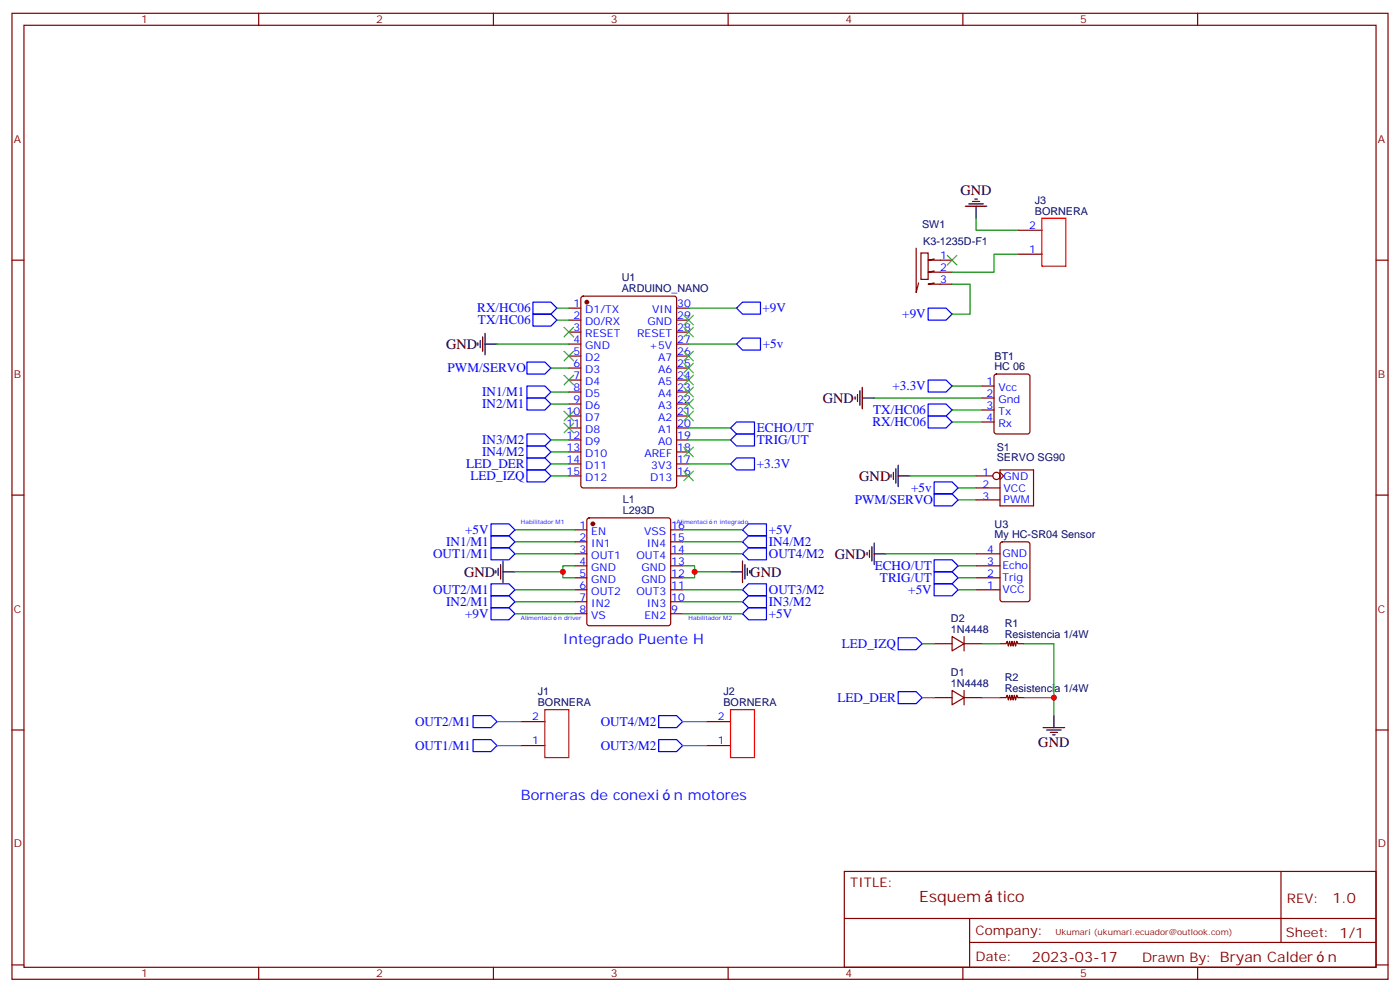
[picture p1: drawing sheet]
<svg xmlns="http://www.w3.org/2000/svg" width="412mm" height="292mm" viewBox="0 0 412 292" stroke-linecap="round" stroke-linejoin="round" font-family="sans-serif">
<g fill="none" stroke="#870000" stroke-width=".35">
<path d="M3.5 3.9h405.4v284.4h-405.4zM7.1 7.4h398.2v277.3h-398.2zM76.2 3.9v3.5M145.3 3.9v3.5M214.5 3.9v3.5M283.6 3.9v3.5M352.8 3.9v3.5M3.5 76.6h3.6M269.9 73.1v13l.7-2.8M271.3 74.5h2.1v7.7h-2.1zM275.2 76.2l-1.8 .4h7.1M275.2 79.8l-1.8 .3h7.1"/>
<path d="M299.9 74.8h7M299.9 67.8h7M405.3 76.6h3.6M167.6 90.7h3.5M167.6 94.2h3.5M167.6 97.8h3.5M171.3 87.4l.5-.2h26.8l.7 .4v55.3l-.4 .7h-27.1l-.6-.4-.1-55.3zM199.3 90.7h3.5M199.3 94.2h3.5M199.3 97.8h3.5M275.2 83.3l-1.8 .3h7.1M167.6 101.3h3.5"/>
<path d="M167.6 104.8h3.5M167.6 108.3h3.5M167.6 111.9h3.5M167.6 115.4h3.5M167.6 118.9h3.5M199.3 101.3h3.5M199.3 104.8h3.5M199.3 108.3h3.5M199.3 111.9h3.5M199.3 115.4h3.5M199.3 118.9h3.5M289.3 113.6h3.5"/>
<path d="M289.3 117.2h3.5M293 110.3l.5-.2h9.2l.6 .4 .1 16.5-.5 .7h-9.4l-.6-.4-.1-16.5zM167.6 122.4h3.5M167.6 126h3.5M167.6 129.5h3.5M167.6 133h3.5M167.6 136.6h3.5M199.3 122.4h3.5M199.3 126h3.5M199.3 129.5h3.5M199.3 133h3.5M199.3 136.6h3.5"/>
<path d="M289.3 120.7h3.5M289.3 124.2h3.5M294.6 139l1 1.1-1 1M294.6 138.3h9.8v10.6h-9.8zM3.5 145.7h3.6M167.6 140.1h3.5M169.3 156h3.6M169.3 159.5h3.6M173.1 152.6l.5-.2h23.2l.5 .2 .3 .5v30.4l-.3 .5-.5 .2h-23.2l-.5-.2-.2-.5v-30.4zM197.6 156h3.5M197.6 159.5h3.5M199.3 140.1h3.5"/>
<path d="M287.5 140.1h5M287.5 143.6h7.1M287.5 147.1h7.1M294.8 159.7l.5-.2h7.4l.6 .4 .1 16.5-.5 .7h-7.6l-.7-.4v-16.5zM405.3 145.7h3.6M169.3 163h3.6M169.3 166.5h3.6M169.3 170.1h3.6M169.3 173.6h3.6M169.3 177.1h3.6M197.6 163h3.5M197.6 166.5h3.5"/>
<path d="M197.6 170.1h3.5M197.6 173.6h3.5M197.6 177.1h3.5M287.5 163h7.1M287.5 166.5h7.1M287.5 170.1h7.1M287.5 173.6h7.1M169.3 180.7h3.6M197.6 180.7h3.5M275.2 189.5h5.3M280.5 187.4l3.5 2.1-3.5 2.1zM284 187.4v4.2"/>
<path d="M284 189.5h5.3M294.6 189.5h1.7l.4-.7 .3 1.4 .4-1.4 .3 1.4 .4-1.4 .3 1.4 .4-1.4 .4 1.4 .3-1.4 .4 .7h1.7M3.5 214.9h3.6M153.5 219.5h7M153.5 212.4h7M208.1 219.5h7.1M208.1 212.4h7.1M275.2 205.4h5.3M280.5 203.2l3.5 2.2-3.5 2.1zM284 203.2v4.3M284 205.4h5.3M294.6 205.4h1.7l.4-.8 .3 1.5 .4-1.5 .3 1.5 .4-1.5 .3 1.5 .4-1.5 .4 1.5 .3-1.5 .4 .8h1.7"/>
<path d="M405.3 214.9h3.6M248.7 256.5h156.6v28.2h-156.6zM377.3 256.5v20.9M248.7 270.4h156.5M285.6 277.4h119.6M285.6 270.4v14.1M3.5 284h3.6M76.2 284.7v3.6M145.3 284.7v3.6M214.5 284.7v3.6M283.6 284.7v3.6M352.8 284.7v3.6"/>
<path d="M405.3 284h3.6"/>
<circle cx="293.5" cy="140.1" r="1.06"/>
</g>
<g fill="#870000" stroke="#870000" stroke-width=".35">
<circle cx="172.9" cy="88.9" r=".53"/>
<circle cx="174.6" cy="154.2" r=".53"/>
</g>
<g fill="none" stroke="#000" stroke-width=".35">
<path d="M286.5 59.3h2.1M287.2 58.6h.7M284.3 60.7h6.4M285.4 60h4.2M287.5 60.7v3.5M142.2 99.2v4.2M142.9 98.1v6.4M140.8 100.9v.7M141.5 100.2v2.1M142.9 101.3h3.5M251.9 116.8v.7M252.6 116.1v2.1"/>
<path d="M253.3 115v4.3M254 117.2h3.5M254 114v6.3M262.5 139.7v.7M263.2 139v2.1M263.9 138v4.2M264.6 136.9v6.4M257.5 159.8v6.4M264.6 140.1h3.5M146 168v.7M146.8 167.3v2.1M147.5 166.2v4.2"/>
<path d="M148.2 168.3h3.5M148.2 165.1v6.4M215.2 168.3h3.5M218.7 165.1v6.4M219.4 166.2v4.2M220.1 167.3v2.1M220.8 168v.7M255.4 162.7v.7M256.1 162v2.1M256.8 160.9v4.2M257.5 163h3.6M307.3 214.2h6.3"/>
<path d="M308.3 214.9h4.3M309.4 215.6h2.1M310.1 216.3h.7M310.4 210.6v3.6"/>
</g>
<g fill="none" stroke="#00f" stroke-width=".35">
<path d="M157 88.9h5.3l1.7 1.8-1.7 1.8h-5.3zM157 92.5h5.3l1.7 1.7-1.7 1.8h-5.3zM217 90.7l1.7-1.8h5.3v3.6h-5.3zM273.4 90.7h5.3l1.8 1.8-1.8 1.7h-5.3zM155.2 113.6h5.3l1.8 1.8-1.8 1.8h-5.3zM155.2 117.2h5.3l1.8 1.7-1.8 1.8h-5.3zM155.2 106.6h5.3l1.8 1.7-1.8 1.8h-5.3zM217 101.3l1.7-1.8h5.3v3.5h-5.3zM273.4 111.9h5.3l1.8 1.7-1.8 1.8h-5.3zM273.4 118.9h5.3l1.8 1.8-1.8 1.7h-5.3zM155.2 127.7h5.3l1.8 1.8-1.8 1.8h-5.3zM155.2 131.3h5.3l1.8 1.7-1.8 1.8h-5.3z"/>
<path d="M155.2 134.8h5.3l1.8 1.8-1.8 1.7h-5.3zM155.2 138.3h5.3l1.8 1.8-1.8 1.8h-5.3zM215.2 129.5l1.8-1.8h5.2v3.6h-5.2zM215.2 126l1.8-1.8h5.2v3.5h-5.2zM215.2 136.6l1.8-1.8h5.2v3.5h-5.2zM273.4 122.4h5.3l1.8 1.8-1.8 1.8h-5.3zM144.6 154.2h5.3l1.8 1.8-1.8 1.7h-5.3zM144.6 157.7h5.3l1.8 1.8-1.8 1.8h-5.3zM218.7 156l1.8-1.8h5.3v3.5h-5.3zM218.7 159.5l1.8-1.8h5.3v3.6h-5.3zM275.2 141.9h5.3l1.7 1.7-1.7 1.8h-5.3zM275.2 145.4h5.3l1.7 1.7-1.7 1.8h-5.3z"/>
<path d="M144.6 178.9h5.3l1.8 1.8-1.8 1.7h-5.3zM144.6 161.3h5.3l1.8 1.7-1.8 1.8h-5.3zM144.6 175.4h5.3l1.8 1.7-1.8 1.8h-5.3zM144.6 171.8h5.3l1.8 1.8-1.8 1.8h-5.3zM218.7 173.6l1.8-1.8h5.3v3.6h-5.3zM218.7 177.1l1.8-1.7h5.3v3.5h-5.3zM218.7 163l1.8-1.7h5.3v3.5h-5.3zM275.2 164.8h5.3l1.7 1.7-1.7 1.8h-5.3zM275.2 168.3h5.3l1.7 1.8-1.7 1.7h-5.3zM275.2 171.8h5.3l1.7 1.8-1.7 1.8h-5.3zM218.7 180.7l1.8-1.8h5.3v3.5h-5.3zM264.6 187.7h5.3l1.7 1.8-1.7 1.7h-5.3z"/>
<path d="M139.3 210.6h5.3l1.8 1.8-1.8 1.8h-5.3zM139.3 217.7h5.3l1.8 1.8-1.8 1.7h-5.3zM194 217.7h5.3l1.8 1.8-1.8 1.7h-5.3zM194 210.6h5.3l1.8 1.8-1.8 1.8h-5.3zM264.6 203.6h5.3l1.7 1.8-1.7 1.7h-5.3z"/>
</g>
<g fill="none" stroke="#008700" stroke-width=".35">
<path d="M287.5 64.2v3.6h12.4M299.9 74.8h-7.1v5.3h-12.3M164 90.7h3.6M164 94.2h3.6M202.8 90.7h14.2M280.5 83.6h5.3v8.9h-5.3M146.4 101.3h21.2M162.3 115.4h5.3M162.3 118.9h5.3M162.3 108.3h5.3M202.8 101.3h14.2M257.5 117.2h31.8"/>
<path d="M280.5 113.6h8.8M162.3 129.5h5.3M162.3 133h5.3M162.3 136.6h5.3M202.8 129.5h12.4M202.8 136.6h12.4M202.8 126h12.4M280.5 120.7h8.8M280.5 124.2h8.8M151.7 156h17.6M151.7 159.5h17.6M162.3 140.1h5.3"/>
<path d="M201.1 156h17.6M201.1 159.5h17.6M268.1 140.1h19.4M282.2 143.6h5.3M282.2 147.1h5.3M151.7 173.6h17.6M151.7 177.1h17.6M151.7 163h17.6M151.7 168.3h14.1M169.3 166.5h-3.5v3.6h3.5M201.1 166.5h3.5v3.6h-3.5M201.1 163h17.6"/>
<path d="M201.1 173.6h17.6M201.1 177.1h17.6M204.6 168.3h10.6M261.1 163h26.4M282.2 166.5h5.3M282.2 170.1h5.3M282.2 173.6h5.3M151.7 180.7h17.6M201.1 180.7h17.6M271.6 189.5h3.6M289.3 189.5h5.3M301.6 189.5h8.8v21.1"/>
<path d="M146.4 212.4h7.1M146.4 219.5h7.1M201.1 212.4h7M201.1 219.5h7M271.6 205.4h3.6M289.3 205.4h5.3M301.6 205.4h8.8"/>
</g>
<g fill="none" stroke="#3c3" stroke-width=".35">
<path d="M279 75.2l2.9 2.8M281.9 75.2l-2.9 2.8M166.2 96.3l2.8 2.9M169 96.3l-2.8 2.9M201.4 96.3l2.9 2.9M201.4 92.8l2.9 2.8M204.3 96.3l-2.9 2.9M204.3 92.8l-2.9 2.8M166.2 103.4l2.8 2.8M166.2 110.5l2.8 2.8M169 103.4l-2.8 2.8M169 110.5l-2.8 2.8"/>
<path d="M201.4 117.5l2.9 2.8M201.4 114l2.9 2.8M201.4 110.5l2.9 2.8M201.4 106.9l2.9 2.8M201.4 103.4l2.9 2.8M204.3 117.5l-2.9 2.8M204.3 114l-2.9 2.8M204.3 110.5l-2.9 2.8M204.3 106.9l-2.9 2.8M204.3 103.4l-2.9 2.8M166.2 121l2.8 2.9M166.2 124.6l2.8 2.8"/>
<path d="M169 121l-2.8 2.9M169 124.6l-2.8 2.8M201.4 138.7l2.9 2.8M201.4 131.6l2.9 2.8M201.4 121l2.9 2.9M204.3 138.7l-2.9 2.8M204.3 131.6l-2.9 2.8M204.3 121l-2.9 2.9"/>
</g>
<path d="M306.9 64.2h7.1v14.2h-7.1zM160.5 208.9h7.1v14.1h-7.1zM215.2 208.9h7v14.1h-7z" fill="none" stroke="#f00" stroke-width=".35"/>
<g fill="#c00">
<circle cx="165.8" cy="168.3" r=".88"/>
<circle cx="204.6" cy="168.3" r=".88"/>
<circle cx="310.4" cy="205.4" r=".88"/>
</g>
<g font-size="4.6" fill="#800">
<text x="270.8" y="265.5">Esquem</text>
<text x="293.6" y="265.5">tico</text>
</g>
<g font-size="4.2">
<text x="282.9" y="57.5">GND</text>
<text x="131.4" y="102.7">GND</text>
<text x="242.4" y="118.6">GND</text>
<text x="253.1" y="141.5">GND</text>
<text x="245.9" y="164.4">GND</text>
<text x="136.7" y="169.7">GND</text>
<text x="221" y="169.7">GND</text>
<text x="305.9" y="219.8">GND</text>
</g>
<g font-size="4.2" fill="#00f">
<text x="165.8" y="189.5">Integrado Puente H</text>
<text x="153.5" y="235.3">Borneras de conexi</text>
<text x="198.5" y="235.3">n motores</text>
</g>
<g font-size="4.2" fill="#800">
<text x="392.5" y="265.8">1.0</text>
<text x="304" y="283.1">2023-03-17</text>
<text x="391.1" y="283.1">n</text>
</g>
<g font-size="3.9" fill="#00f">
<text x="140.6" y="92">RX/HC06</text>
<text x="140.8" y="95.5">TX/HC06</text>
<text x="224.6" y="92">+9V</text>
<text x="265.8" y="93.7">+9V</text>
<text x="224.7" y="102.5">+5v</text>
<text x="131.9" y="109.6">PWM/SERVO</text>
<text x="142" y="116.6">IN1/M1</text>
<text x="262.9" y="114.9">+3.3V</text>
<text x="142" y="120.2">IN2/M1</text>
<text x="257" y="125.5">RX/HC06</text>
<text x="257.2" y="121.9">TX/HC06</text>
<text x="142" y="130.8">IN3/M2</text>
<text x="223" y="130.8">TRIG/UT</text>
<text x="223" y="127.2">ECHO/UT</text>
<text x="137.3" y="137.8">LED_DER</text>
<text x="142" y="134.3">IN4/M2</text>
<text x="223" y="137.8">+3.3V</text>
<text x="138.6" y="141.3">LED_IZQ</text>
<text x="251.8" y="148.4">PWM/SERVO</text>
<text x="268.4" y="144.8">+5v</text>
<text x="131.4" y="160.7">IN1/M1</text>
<text x="137" y="157.2">+5V</text>
<text x="226.5" y="157.2">+5V</text>
<text x="226.5" y="160.8">IN4/M2</text>
<text x="127.6" y="164.3">OUT1/M1</text>
<text x="226.5" y="164.3">OUT4/M2</text>
<text x="257.7" y="167.8">ECHO/UT</text>
<text x="259.2" y="171.3">TRIG/UT</text>
<text x="127.6" y="174.9">OUT2/M1</text>
<text x="131.4" y="178.4">IN2/M1</text>
<text x="226.5" y="174.9">OUT3/M2</text>
<text x="226.5" y="178.4">IN3/M2</text>
<text x="267.6" y="174.9">+5V</text>
<text x="137" y="181.9">+9V</text>
<text x="226.5" y="181.9">+5V</text>
<text x="248" y="190.6">LED_IZQ</text>
<text x="246.7" y="206.6">LED_DER</text>
<text x="122.3" y="213.7">OUT2/M1</text>
<text x="176.9" y="213.7">OUT4/M2</text>
<text x="122.3" y="220.7">OUT1/M1</text>
<text x="176.9" y="220.7">OUT3/M2</text>
</g>
<g font-size="3.9" fill="#800">
<text x="250.5" y="261.1">TITLE:</text>
<text x="379.1" y="265.8">REV:</text>
<text x="287.4" y="275.3">Company:</text>
<text x="378.7" y="275.9">Sheet: 1/1</text>
<text x="287.4" y="283">Date:</text>
<text x="336.4" y="283.1">Drawn By: Bryan Calder</text>
</g>
<g font-size="3.2" fill="#800">
<text x="41.6" y="6.9">1</text>
<text x="110.8" y="6.9">2</text>
<text x="179.9" y="6.9">3</text>
<text x="249.1" y="6.9">4</text>
<text x="318.2" y="6.9">5</text>
<text x="4.1" y="42">A</text>
<text x="405.9" y="42">A</text>
<text x="4.1" y="111.2">B</text>
<text x="405.9" y="111.2">B</text>
<text x="4.1" y="180.3">C</text>
<text x="405.9" y="180.3">C</text>
<text x="4.1" y="249.4">D</text>
<text x="405.9" y="249.4">D</text>
<text x="41.6" y="287.7">1</text>
<text x="110.8" y="287.7">2</text>
<text x="179.9" y="287.7">3</text>
<text x="249.1" y="287.7">4</text>
<text x="318.2" y="287.7">5</text>
</g>
<g font-size="3.2" fill="#000080">
<text x="304.8" y="63.2">BORNERA</text>
<text x="304.8" y="60">J3</text>
<text x="271.6" y="67.1">SW1</text>
<text x="272" y="72">K3-1235D-F1</text>
<text x="183.2" y="82.7">U1</text>
<text x="183.2" y="85.9">ARDUINO_NANO</text>
<text x="293" y="105.9">BT1</text>
<text x="293" y="109">HC 06</text>
<text x="293.6" y="135.8">SERVO SG90</text>
<text x="293.6" y="132.6">S1</text>
<text x="183.4" y="148">L1</text>
<text x="183.4" y="151.2">L293D</text>
<text x="293" y="155.4">U3</text>
<text x="293" y="158.4">My HC-SR04 Sensor</text>
<text x="280.1" y="183.2">D2</text>
<text x="296" y="184.5">R1</text>
<text x="280.1" y="186.3">1N4448</text>
<text x="296" y="187.7">Resistencia 1/4W</text>
<text x="280.1" y="202.2">1N4448</text>
<text x="280.1" y="199.1">D1</text>
<text x="296" y="203.6">Resistencia 1/4W</text>
<text x="296" y="200.4">R2</text>
<text x="158.4" y="207.8">BORNERA</text>
<text x="158.4" y="204.6">J1</text>
<text x="213.1" y="207.8">BORNERA</text>
<text x="213.1" y="204.6">J2</text>
</g>
<g font-size="3.2" fill="#00f">
<text x="303.1" y="67.4">2</text>
<text x="276.9" y="76.2">1</text>
<text x="303.1" y="74.5">1</text>
<text x="276.9" y="79.8">2</text>
<text x="276.9" y="83.3">3</text>
<text x="168.9" y="90.3">1</text>
<text x="168.9" y="93.9">2</text>
<text x="172.4" y="92.1">D1/TX</text>
<text x="172.4" y="95.6">D0/RX</text>
<text x="190.7" y="95.6">GND</text>
<text x="192.1" y="92.1">VIN</text>
<text x="199.5" y="93.9">29</text>
<text x="199.5" y="90.3">30</text>
<text x="168.9" y="97.4">3</text>
<text x="168.9" y="100.9">4</text>
<text x="172.4" y="99.2">RESET</text>
<text x="187.7" y="99.2">RESET</text>
<text x="199.5" y="100.9">27</text>
<text x="199.5" y="97.4">28</text>
<text x="168.9" y="104.5">5</text>
<text x="168.9" y="108">6</text>
<text x="172.4" y="102.7">GND</text>
<text x="172.4" y="106.2">D2</text>
<text x="191.2" y="102.7">+5V</text>
<text x="193.8" y="106.2">A7</text>
<text x="199.5" y="108">25</text>
<text x="199.5" y="104.5">26</text>
<text x="168.9" y="111.5">7</text>
<text x="172.4" y="109.7">D3</text>
<text x="172.4" y="113.3">D4</text>
<text x="193.8" y="113.3">A5</text>
<text x="193.8" y="109.7">A6</text>
<text x="199.5" y="111.5">24</text>
<text x="290.6" y="113.3">1</text>
<text x="168.9" y="115">8</text>
<text x="168.9" y="118.6">9</text>
<text x="172.4" y="116.8">D5</text>
<text x="193.8" y="116.8">A4</text>
<text x="199.5" y="118.6">22</text>
<text x="199.5" y="115">23</text>
<text x="290.6" y="116.8">2</text>
<text x="294.1" y="115">Vcc</text>
<text x="294.1" y="118.6">Gnd</text>
<text x="166.9" y="122.1">10</text>
<text x="166.9" y="125.6">11</text>
<text x="172.4" y="120.3">D6</text>
<text x="172.4" y="123.9">D7</text>
<text x="193.8" y="123.9">A2</text>
<text x="193.8" y="120.3">A3</text>
<text x="199.5" y="125.6">20</text>
<text x="199.5" y="122.1">21</text>
<text x="290.6" y="120.3">3</text>
<text x="290.6" y="123.9">4</text>
<text x="294.1" y="122.1">Tx</text>
<text x="294.1" y="125.6">Rx</text>
<text x="166.9" y="129.2">12</text>
<text x="172.4" y="127.4">D8</text>
<text x="172.4" y="130.9">D9</text>
<text x="193.8" y="130.9">A0</text>
<text x="193.8" y="127.4">A1</text>
<text x="199.5" y="129.2">19</text>
<text x="166.9" y="132.7">13</text>
<text x="166.9" y="136.2">14</text>
<text x="172.4" y="134.4">D10</text>
<text x="172.4" y="138">D11</text>
<text x="189.8" y="134.4">AREF</text>
<text x="191.8" y="138">3V3</text>
<text x="199.5" y="136.2">17</text>
<text x="199.5" y="132.7">18</text>
<text x="166.9" y="139.7">15</text>
<text x="172.4" y="141.5">D12</text>
<text x="191.5" y="141.5">D13</text>
<text x="199.5" y="139.7">16</text>
<text x="289.4" y="140.1">1</text>
<text x="289.4" y="143.6">2</text>
<text x="295.6" y="141.1">GND</text>
<text x="289.4" y="147.1">3</text>
<text x="295.6" y="144.7">VCC</text>
<text x="295.6" y="148.2">PWM</text>
<text x="170.7" y="155.6">1</text>
<text x="197.7" y="155.6">16</text>
<text x="170.7" y="159.1">2</text>
<text x="174.2" y="157.4">EN</text>
<text x="174.2" y="160.9">IN1</text>
<text x="189.7" y="157.4">VSS</text>
<text x="190.5" y="160.9">IN4</text>
<text x="197.7" y="159.1">15</text>
<text x="170.7" y="162.7">3</text>
<text x="170.7" y="166.2">4</text>
<text x="174.2" y="164.4">OUT1</text>
<text x="174.2" y="168">GND</text>
<text x="187.5" y="164.4">OUT4</text>
<text x="189" y="168">GND</text>
<text x="197.7" y="166.2">13</text>
<text x="197.7" y="162.7">14</text>
<text x="290.8" y="166.2">3</text>
<text x="290.8" y="162.7">4</text>
<text x="295.3" y="167.6">Echo</text>
<text x="295.3" y="164.1">GND</text>
<text x="170.7" y="169.7">5</text>
<text x="170.7" y="173.2">6</text>
<text x="174.2" y="171.5">GND</text>
<text x="189" y="171.5">GND</text>
<text x="197.7" y="173.2">11</text>
<text x="197.7" y="169.7">12</text>
<text x="290.8" y="173.2">1</text>
<text x="290.8" y="169.7">2</text>
<text x="295.3" y="171.1">Trig</text>
<text x="170.7" y="176.8">7</text>
<text x="174.2" y="175">OUT2</text>
<text x="174.2" y="178.5">IN2</text>
<text x="187.5" y="175">OUT3</text>
<text x="190.5" y="178.5">IN3</text>
<text x="197.7" y="176.8">10</text>
<text x="295.3" y="174.7">VCC</text>
<text x="170.7" y="180.3">8</text>
<text x="174.2" y="182.1">VS</text>
<text x="189.9" y="182.1">EN2</text>
<text x="197.7" y="180.3">9</text>
<text x="156.7" y="212.1">2</text>
<text x="211.4" y="212.1">2</text>
<text x="156.7" y="219.1">1</text>
<text x="211.4" y="219.1">1</text>
</g>
<text font-size="2.5" fill="#800" x="310.9" y="275.3">Ukumari (ukumari.ecuador@outlook.com)</text>
<g font-size="1.8" fill="#00f">
<text x="153.5" y="154.2">Habilitador M1</text>
<text x="199.3" y="154.2">Alimentaci</text>
<text x="210.3" y="154.2">n integrado</text>
<text x="153.5" y="182.4">Alimentaci</text>
<text x="164.4" y="182.4">n driver</text>
<text x="202.8" y="182.4">Habilitador M2</text>
</g>
</svg>
